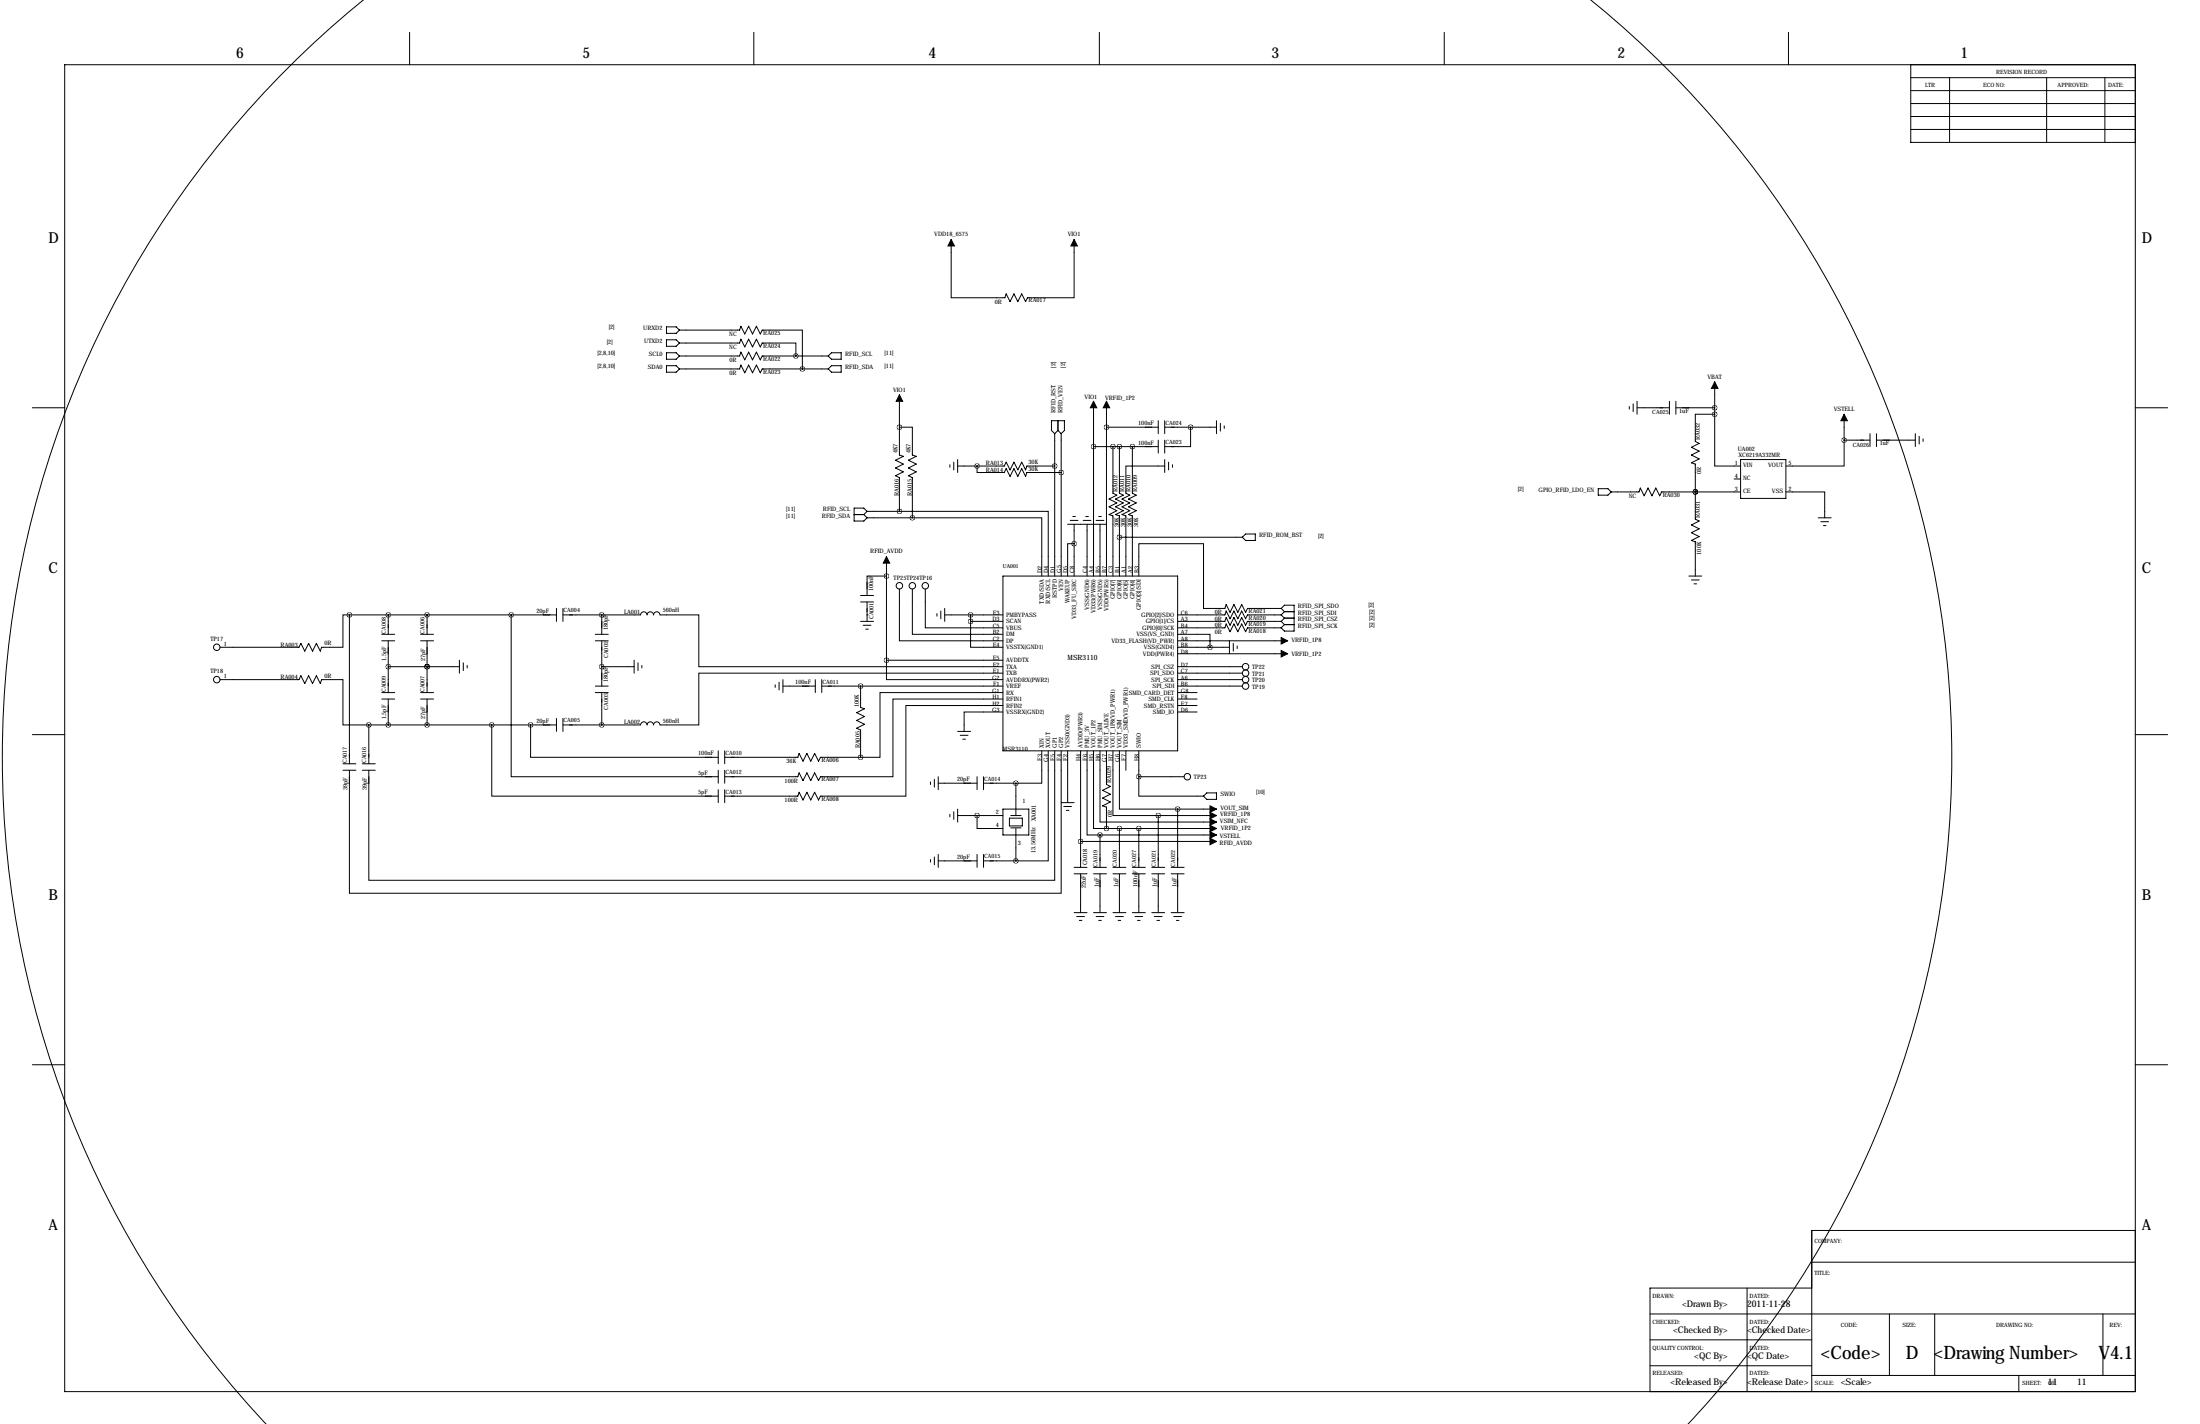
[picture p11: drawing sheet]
<svg xmlns="http://www.w3.org/2000/svg" width="864mm" height="559mm" viewBox="0 0 864 559" stroke-linecap="round" stroke-linejoin="round" font-family="sans-serif">
<g fill="none" stroke="#000" stroke-width=".39">
<path d="M142.9 0a381.9 381.9 0 0 0-38.2 558.8M624.1 -.1a381.9 381.9 0 0 1 38.3 558.9M160.8 12.7v12.7M295.9 12.7v12.7M431.5 12.7v12.7M566.9 12.7v12.7M702.1 12.7v12.7M25.4 25.4h812.8v520.7h-812.8zM750.1 25.4v30.5h88.1M750.1 35.6h88.1M750.1 30.5h88.1M765.3 30.5v25.4"/>
<path d="M803.4 30.5v25.4M826.3 30.5v25.4M750.1 50.8h88.1M750.1 45.7h88.1M750.1 40.6h88.1M373.4 94v22.8h21.1l.5-1.5 1.5 3.1 1.5-3.1 1.5 3.1 1.6-3.1 1.5 3.1 .8-1.6h18.2v-22.8M261.6 128.3h3.8l1.3 1.2-1.3 1.3h-3.8zM261.6 133.3h3.8l1.3 1.3-1.3 1.3h-3.8zM261.6 138.4h3.8l1.3 1.3-1.3 1.3h-3.8zM266.7 134.6h23.6l.5-1.5 1.6 3 1.5-3 1.5 3 1.5-3 1.5 3 .8-1.5h13.2v5.1M266.7 129.5h23.6l.5-1.5 1.6 3.1 1.5-3.1 1.5 3.1 1.5-3.1 1.5 3.1 .8-1.6h15.8v15.3M266.7 139.7h23.6l.5-1.5 1.6 3 1.5-3 1.5 3 1.5-3 1.5 3 .8-1.5h25.9"/>
<path d="M325.1 139.7l1.3-1.3h3.8v2.6h-3.8zM261.6 143.5h3.8l1.3 1.3-1.3 1.3h-3.8zM266.7 144.8h23.6l.5-1.5 1.6 3 1.5-3 1.5 3 1.5-3 1.5 3 .8-1.5h25.9M325.1 144.8l1.3-1.3h3.8v2.6h-3.8zM353.1 154.9v23.7l1.5 .5-3.1 1.5 3.1 1.5-3.1 1.5 3.1 1.6-3.1 1.5 1.6 .8v13.2M429.3 157.5v68.6M434.3 157.5v68.6M639.6 159.5v1M641.1 158.5v3M642.6 157.5v5.1M655.3 157.5v5.1M657.9 157.5v5.1"/>
<path d="M673.1 149.9v12.7M12.7 160h12.7M353.1 167.6h5v11l1.6 .5-3.1 1.5 3.1 1.5-3.1 1.5 3.1 1.6-3.1 1.5 1.5 .8v15.7M414 170.2v55.9M414 170.2l-1.3-1.3v-3.8h5.1v3.8l-1.2 1.3M415.3 165.1v3.8M415.3 168.9l1.3 1.3M415.3 168.9l-1.3 1.3M416.6 170.2v55.9M429.3 175.3h25.4M434.3 167.6h20.4M436.9 175.3v18.2l1.5 .8-3 1.5 3 1.6-3 1.5 3 1.5-3 1.5 1.5 .5v23.7"/>
<path d="M439.4 175.3v18.2l1.5 .8-3 1.5 3 1.6-3 1.5 3 1.5-3 1.5 1.5 .5v23.7M444.5 175.3v18.2l1.5 .8-3 1.5 3 1.6-3 1.5 3 1.5-3 1.5 1.5 .5v23.7M454.7 165.1v5.1M454.7 172.7v5.1M457.2 165.1v5.1M457.2 172.7v5.1M457.2 167.6h20.3M467.4 167.6v7.7h-10.2M477.5 165.1v5.1M479 166.1v3.1M480.6 167.1v1M642.6 160h12.7"/>
<path d="M657.9 160h15.2M673.1 162.6v20.3h10.2M673.1 162.6h-7.6v10.6l1.5 .8-3 1.5 3 1.5-3 1.6 3 1.5-3 1.5 1.5 .5v21.6l1.5 .8-3 1.5 3 1.5-3 1.5 3 1.6-3 1.5 1.5 .5v13.5M723.9 172.7v10.2h-22.9M723.9 172.7h10.2M723.9 162.6v10.1M734.1 170.2v5.1M736.6 172.7h15.2M736.6 170.2v5.1M751.8 170.2v5.1M753.4 171.2v3M754.9 172.2v1"/>
<path d="M838.2 160h12.7M372.9 182.4v1M374.4 181.4v3M375.9 182.9h18.3l.8-1.5 1.5 3 1.5-3 1.5 3 1.6-3 1.5 3 .5-1.5h10.9M375.9 180.3v5.1M383.5 182.9v2.5h10.7l.8-1.5 1.5 3 1.5-3 1.5 3 1.6-3 1.5 3 .5-1.5h13.5M457.2 182.9h-15.2v10.6l1.5 .8-3.1 1.5 3.1 1.6-3.1 1.5 3.1 1.5-3.1 1.5 1.6 .5v23.7M457.2 180.3v5.1M458.7 181.4v3M460.2 182.4v1M627.4 191.8h3.8l1.3 1.2-1.3 1.3h-3.8zM632.5 193h10.9l.5-1.5 1.5 3.1 1.5-3.1 1.6 3.1 1.5-3.1 1.5 3.1 .8-1.6h31"/>
<path d="M665.5 193h.1M680.7 188h2.6M683.3 180.3h17.7v15.3h-17.7zM701 193h15.3v10.2M335.3 201.9h3.8M339.1 201.9l1.3 1.3M340.4 203.2h17.7M340.4 200.7l-1.3-1.3h-3.8v5.1h3.8l1.3-1.3M340.4 200.7h12.7M340.4 200.7l-1.3 1.2M348 218.4v40.7M353.1 200.7h58.4v25.4"/>
<path d="M358.1 203.2h50.8v22.9M419.1 205.7h15.2M420.1 204.2h3.1M421.1 202.7h1M421.6 213.4h-2.5v12.7M421.6 205.7v20.4M425.2 204.2h3M426.2 202.7h1M426.7 205.7v20.4M430.3 204.2h3M431.3 202.7h1M431.8 205.7v20.4"/>
<path d="M439.4 210.8h48.3M488.9 209.6h3.9v2.5h-3.9l-1.2-1.3zM713.7 203.2h5.1M714.8 204.7h3M715.8 206.2h1M218.4 238.8v5M221 238.8v5M337.8 236.2h5.1M337.8 233.7h5.1M340.4 236.2v7.6M348 226.1h-7.6v7.6M353.1 231.1v20.4h40.6"/>
<path d="M358.1 231.1v17.8h35.6M363.2 231.1v15.3h30.5M369.3 239.8v3M370.8 238.8v5M393.7 226.1h68.6v68.5h-68.6zM447 226.1v-12.7h25.4v25.4h8.4l.5-1.6 1.6 3.1 1.5-3.1 1.5 3.1 1.5-3.1 1.5 3.1 .8-1.5h13.2M502.9 238.8l1.3-1.3h3.8v10.1h-3.8l-1.3-1.2M502.9 238.8l1.3 1.2M662.9 226.1h5.1M664 227.6h3M665 229.1h1M137.2 241.3h-2.6v12.7h-8.4l-.5 1.5-1.5-3-1.5 3-1.5-3-1.6 3-1.5-3-.8 1.5h-30.9"/>
<path d="M137.2 241.3h81.2M137.2 241.3v58.4M149.9 248.9h5M149.9 251.5h5M152.4 241.3v7.6M152.4 251.5v20.3M165.1 248.9h5.1M165.1 251.5h5.1M167.6 241.3v7.6M167.6 251.5v20.3M180.3 259.1v5.1M200.7 241.3v63.5h81.2"/>
<path d="M221 241.3h30.5a1.27 1.27 0 0 1 1.2-1.2 1.27 1.27 0 0 1 1.3 1.2 1.27 1.27 0 0 1 1.3-1.2 1.27 1.27 0 0 1 1.2 1.2 1.27 1.27 0 0 1 1.3-1.2 1.27 1.27 0 0 1 1.3 1.2h15.2v20.3h119.4M233.7 248.9h5.1M233.7 251.5h5.1M236.2 241.3v7.6M236.2 251.5v17.7M248.9 259.1v5.1M337.8 243.8h5.1M338.8 245.4h3.1M339.9 246.9h1M340.4 241.3h.1M348 259.1v7.6h45.7M348 259.1h45.7"/>
<path d="M367.8 240.8v1M370.8 241.3h22.9M381 243.8v10.2h12.7M381 243.8h12.7M381 241.3v2.5M462.3 248.9h12.7v5.1M462.3 246.4h18.5l.5-1.5 1.6 3 1.5-3 1.5 3 1.5-3 1.5 3 .8-1.5h13.2M462.3 251.5h43.2M462.3 243.8h18.5l.5-1.5 1.6 3.1 1.5-3.1 1.5 3.1 1.5-3.1 1.5 3.1 .8-1.6h13.2M462.3 254h20.3M462.3 241.3h18.5l.5-1.5 1.6 3 1.5-3 1.5 3 1.5-3 1.5 3 .8-1.5h13.2M462.3 256.5h43.2"/>
<path d="M482.6 251.5v5M484.1 252.5v3M485.6 253.5v1M502.9 243.8l1.3 1.3M502.9 241.3l1.3 1.3M504.2 245.1h3.8M504.2 245.1l-1.3 1.3M504.2 242.6h3.8M504.2 242.6l-1.3 1.2M504.2 240h3.8M504.2 240l-1.3 1.3M86.4 266.7h30.9l.8-1.5 1.5 3 1.6-3 1.5 3 1.5-3 1.5 3 .5-1.5h8.4v17.8h10.2"/>
<path d="M149.9 271.8h5M149.9 274.3h5M152.4 261.6h27.9M152.4 274.3v10.2M165.1 271.8h5.1M165.1 274.3h5.1M167.6 261.6h.1M167.6 274.3v10.2M181.9 260.1v3M183.4 261.1v1M233.7 269.2h5.1M233.7 271.8h5.1"/>
<path d="M236.2 261.6h12.7M236.2 271.8v12.7M250.4 260.1v3M252 261.1v1M304.3 268.7v1M305.8 267.7v3.1M307.3 269.2h12.7M307.3 266.7v5.1M320 266.7v5.1M322.6 269.2h71.1M322.6 266.7v5.1M337.8 269.2v8.4l1.5 .5-3 1.6 3 1.5-3 1.5 3 1.5-3 1.6 1.5 .7v10.7"/>
<path d="M393.7 264.2h-119.4v20.3h-15.2a1.27 1.27 0 0 0-1.3-1.2 1.27 1.27 0 0 0-1.3 1.2 1.27 1.27 0 0 0-1.2-1.2 1.27 1.27 0 0 0-1.3 1.2 1.27 1.27 0 0 0-1.3-1.2 1.27 1.27 0 0 0-1.2 1.2h-30.5M393.7 274.3h-43.2v30.5h-28.4l-.8 1.5-1.5-3-1.5 3-1.6-3-1.5 3-1.5-3-.5 1.5h-28.7M393.7 276.9h-38.1v35.5h-33.5l-.8 1.5-1.5-3-1.5 3-1.6-3-1.5 3-1.5-3-.5 1.5h-28.7M393.7 271.8h-48.3v25.4h-7.6M393.7 279.4h-15.2v7.6M462.3 261.6h25.4M462.3 264.2h25.4M462.3 266.7h25.4M462.3 269.2h25.4M462.3 271.8h7.6M462.3 279.4h7.6M462.3 276.9h7.6"/>
<path d="M462.3 274.3h7.6M12.7 288.3h12.7M134.6 299.7h5.1M142.2 299.7h5.1M144.8 284.5h73.6M144.8 284.5v15.2M193 284.5v27.9h88.9M208.3 284.5v12.7h73.6M218.4 281.9v5.1M221 281.9v5.1M281.9 294.6v5.1M284.5 297.2h28.7l.5-1.5 1.5 3 1.5-3 1.6 3 1.5-3 1.5 3 .8-1.5h15.7"/>
<path d="M284.5 294.6v5.1M375.9 287h5.1M376.9 288.5h3.1M378 290.1h1M408.9 294.6v12.7h-10.1M411.5 294.6v43.2h-12.7M414 294.6v50.8h-269.2v-43.1M416.6 294.6v55.9h-279.4v-48.2M419.1 294.6v20.4M424.2 294.6v45.8M426.7 294.6v33.1h5.1M429.3 294.6v30.5h5"/>
<path d="M431.8 294.6v28h45.7M434.3 294.6v13.2l1.6 .8-3.1 1.5 3.1 1.6-3.1 1.5 3.1 1.5-3.1 1.5 1.5 .5v8.4M436.9 294.6v25.4h17.8M439.4 294.6v22.9h22.9M442 294.6v7.7M447 294.6v10.2M838.2 288.3h12.7M134.6 302.3h5.1M142.2 302.3h5.1M281.9 302.3v5M281.9 309.9v5.1M284.5 302.3v5"/>
<path d="M284.5 309.9v5.1M365.3 306.8v1M366.8 305.8v3.1M368.3 307.3h15.2M368.3 304.8v5.1M372.9 319.5v1M374.4 318.5v3.1M375.9 317.5v5.1M383.5 304.8v5.1M386.1 307.3h12.7M386.1 304.8v5.1M393.7 317.5h10.2v10.2h-10.2z"/>
<path d="M398.8 307.3v12.7M416.6 315h5M417.6 316.5h3M418.6 318h1M447 304.8v7.6h25.4M447 304.8h17.8M462.3 317.5v22.9M462.3 317.5h15.2M472.4 312.4l1.3-1.3h3.8v2.6h-3.8zM365.3 337.3v1M366.8 336.3v3M368.3 337.8h15.2"/>
<path d="M368.3 335.3v5.1M375.9 320h17.8M383.5 320v5.1h10.2M383.5 335.3v5.1M386.1 335.3v5.1M386.1 337.8h12.7M396.2 321.1h5.1v3h-5.1zM396.7 320h4.1M396.7 324.9h4.1M398.8 325.1v12.7M424.2 330.2h53.3M431.8 327.7v12.7"/>
<path d="M431.8 327.7h45.7M434.3 325.1h43.2M439.4 325.1v15.3M447 325.1v15.3M454.7 320h22.8M454.7 320v20.4M421.6 340.4h5.1M421.6 342.9h5.1M421.6 358.1h5.1M422.7 359.7h3M424.2 342.9v15.2M429.3 340.4h5"/>
<path d="M429.3 342.9h5M429.3 358.1h5M430.3 359.7h3M431.8 342.9v15.2M436.9 340.4h5.1M436.9 342.9h5.1M436.9 358.1h5.1M437.9 359.7h3M439.4 342.9v15.2M444.5 340.4h5.1M444.5 342.9h5.1M444.5 358.1h5.1"/>
<path d="M445.5 359.7h3.1M447 342.9v15.2M452.1 340.4h5.1M452.1 342.9h5.1M452.1 358.1h5.1M453.1 359.7h3.1M454.7 342.9v15.2M459.7 340.4h5.1M459.7 342.9h5.1M459.7 358.1h5.1M460.8 359.7h3M462.3 342.9v15.2"/>
<path d="M423.7 361.2h1M431.3 361.2h1M438.9 361.2h1M446.5 361.2h1M454.2 361.2h1M461.8 361.2h1M12.7 417.8h12.7M838.2 417.8h12.7M711.2 495.3h127M838.2 482.9h-127v63.2M647.7 515.6h190.5M685.8 505.5v40.6"/>
<path d="M711.2 505.5h-63.5v40.6M741.7 515.6v24.2M759.5 515.6v24.2M825.5 515.6v24.2M647.7 535.9h63.5M647.7 525.8h63.5M711.2 539.8h127M792.5 539.8v6.3"/>
<circle cx="353.1" cy="229.9" r="1.27"/>
<circle cx="358.1" cy="229.9" r="1.27"/>
<circle cx="363.2" cy="229.9" r="1.27"/>
<circle cx="85.1" cy="254" r="1.27"/>
<circle cx="85.1" cy="266.7" r="1.27"/>
<circle cx="488.9" cy="269.2" r="1.27"/>
<circle cx="488.9" cy="264.2" r="1.27"/>
<circle cx="488.9" cy="261.6" r="1.27"/>
<circle cx="488.9" cy="266.7" r="1.27"/>
<circle cx="466.1" cy="304.8" r="1.27"/>
</g>
<g fill="#000" stroke="#000" stroke-width=".39">
<path d="M373.4 94l1.2 2.5h-2.5zM421.6 94l1.3 2.5h-2.5zM353.1 154.9l1.2 2.6h-2.5zM429.3 157.5l1.2 2.5h-2.5zM434.3 157.5l1.3 2.5h-2.5zM673.1 149.9l1.3 2.5h-2.6zM723.9 162.6l1.3 2.5h-2.6zM348 218.4l1.2 2.6h-2.5zM502.9 255.3l2.6 1.2-2.6 1.3zM502.9 250.2l2.6 1.3-2.6 1.2zM475 316.2l2.5 1.3-2.5 1.3zM475 328.9l2.5 1.3-2.5 1.3z"/>
<path d="M475 326.4l2.5 1.3-2.5 1.2zM475 323.8l2.5 1.3-2.5 1.3zM475 321.3l2.5 1.3-2.5 1.2zM475 318.8l2.5 1.2-2.5 1.3z"/>
</g>
<path d="M380.9 241.3a.1 .1 0 0 0 .2 0 .1 .1 0 0 0-.2 0zM380.9 243.8a.1 .1 0 0 0 .2 0 .1 .1 0 0 0-.2 0zM347.9 226.1a.07 .07 0 0 0 .1 0 .07 .07 0 0 0-.1 0zM236.2 261.6a.07 .07 0 0 0 .1 0 .07 .07 0 0 0-.1 0zM236.2 241.3a.07 .07 0 0 0 .1 0 .07 .07 0 0 0-.1 0zM236.2 284.5a.07 .07 0 0 0 .1 0 .07 .07 0 0 0-.1 0zM167.6 241.3a.07 .07 0 0 0 .1 0 .07 .07 0 0 0-.1 0zM167.6 284.5a.07 .07 0 0 0 .1 0 .07 .07 0 0 0-.1 0zM152.3 261.6a.1 .1 0 0 0 .2 0 .1 .1 0 0 0-.2 0zM167.6 261.6a.07 .07 0 0 0 .1 0 .07 .07 0 0 0-.1 0zM167.6 261.6a.07 .07 0 0 0 .1 0 .07 .07 0 0 0-.1 0zM152.3 241.3a.1 .1 0 0 0 .2 0 .1 .1 0 0 0-.2 0zM152.3 284.5a.1 .1 0 0 0 .2 0 .1 .1 0 0 0-.2 0zM347.9 259.1a.07 .07 0 0 0 .1 0 .07 .07 0 0 0-.1 0zM208.2 284.5a.07 .07 0 0 0 .1 0 .07 .07 0 0 0-.1 0zM337.8 269.2a.07 .07 0 0 0 .1 0 .07 .07 0 0 0-.1 0zM200.6 241.3a.07 .07 0 0 0 .1 0 .07 .07 0 0 0-.1 0zM193 284.5a.07 .07 0 0 0 .1 0 .07 .07 0 0 0-.1 0zM337.8 297.2a.07 .07 0 0 0 .1 0 .07 .07 0 0 0-.1 0zM383.5 320a.07 .07 0 0 0 .1 0 .07 .07 0 0 0-.1 0zM398.7 307.3a.07 .07 0 0 0 .1 0 .07 .07 0 0 0-.1 0zM398.7 337.8a.07 .07 0 0 0 .1 0 .07 .07 0 0 0-.1 0zM144.7 284.5a.07 .07 0 0 0 .1 0 .07 .07 0 0 0-.1 0zM137.1 241.3a.07 .07 0 0 0 .1 0 .07 .07 0 0 0-.1 0zM424.1 330.2a.07 .07 0 0 0 .1 0 .07 .07 0 0 0-.1 0zM431.7 327.7a.1 .1 0 0 0 .2 0 .1 .1 0 0 0-.2 0zM439.4 325.1a.07 .07 0 0 0 .1 0 .07 .07 0 0 0-.1 0zM454.6 320a.07 .07 0 0 0 .1 0 .07 .07 0 0 0-.1 0zM462.2 317.5a.07 .07 0 0 0 .1 0 .07 .07 0 0 0-.1 0zM474.9 254a.07 .07 0 0 0 .1 0 .07 .07 0 0 0-.1 0zM429.2 175.3a.07 .07 0 0 0 .1 0 .07 .07 0 0 0-.1 0zM436.8 175.3a.07 .07 0 0 0 .1 0 .07 .07 0 0 0-.1 0zM439.4 175.3a.07 .07 0 0 0 .1 0 .07 .07 0 0 0-.1 0zM444.4 175.3a.1 .1 0 0 0 .2 0 .1 .1 0 0 0-.2 0zM434.3 167.6a.07 .07 0 0 0 .1 0 .07 .07 0 0 0-.1 0zM467.3 167.6a.07 .07 0 0 0 .1 0 .07 .07 0 0 0-.1 0zM421.6 213.4a.07 .07 0 0 0 .1 0 .07 .07 0 0 0-.1 0zM414 182.9a.07 .07 0 0 0 .1 0 .07 .07 0 0 0-.1 0zM416.5 185.4a.07 .07 0 0 0 .1 0 .07 .07 0 0 0-.1 0zM383.5 182.9a.07 .07 0 0 0 .1 0 .07 .07 0 0 0-.1 0zM353 200.7a.07 .07 0 0 0 .1 0 .07 .07 0 0 0-.1 0zM358.1 203.2a.07 .07 0 0 0 .1 0 .07 .07 0 0 0-.1 0zM353 167.6a.07 .07 0 0 0 .1 0 .07 .07 0 0 0-.1 0zM723.8 172.7a.1 .1 0 0 0 .2 0 .1 .1 0 0 0-.2 0zM673 160a.1 .1 0 0 0 .2 0 .1 .1 0 0 0-.2 0zM312.4 139.7a.07 .07 0 0 0 .1 0 .07 .07 0 0 0-.1 0zM314.9 144.8a.07 .07 0 0 0 .1 0 .07 .07 0 0 0-.1 0zM439.4 210.8a.07 .07 0 0 0 .1 0 .07 .07 0 0 0-.1 0zM434.3 325.1a.07 .07 0 0 0 .1 0 .07 .07 0 0 0-.1 0zM447 304.8a.07 .07 0 0 0 .1 0 .07 .07 0 0 0-.1 0zM665.4 193a.07 .07 0 0 0 .1 0 .07 .07 0 0 0-.1 0zM665.4 193a.07 .07 0 0 0 .1 0 .07 .07 0 0 0-.1 0zM673 162.6a.1 .1 0 0 0 .2 0 .1 .1 0 0 0-.2 0zM447 325.1a.07 .07 0 0 0 .1 0 .07 .07 0 0 0-.1 0z" fill="#000" stroke="#000" stroke-width="1.9"/>
<g font-size="7.3">
<text x="714.8" y="533.3">&lt;Code&gt;</text>
<text x="748.1" y="533.3">D</text>
<text x="759.1" y="533.3">&lt;Drawing Number&gt;</text>
<text x="823.7" y="533.3">V4.1</text>
</g>
<g font-size="5.9">
<text x="92.7" y="22.9">6</text>
<text x="228.6" y="22.9">5</text>
<text x="364.5" y="22.9">4</text>
<text x="499.1" y="22.9">3</text>
<text x="635" y="22.9">2</text>
<text x="769.6" y="22.9">1</text>
<text x="19" y="95.2">D</text>
<text x="840.7" y="95.2">D</text>
<text x="19" y="224.8">C</text>
<text x="840.7" y="224.8">C</text>
<text x="19" y="353.1">B</text>
<text x="840.7" y="353.1">B</text>
<text x="19" y="482.6">A</text>
<text x="840.7" y="482.6">A</text>
</g>
<g font-size="3.6">
<text x="660.3" y="513">&lt;Drawn By&gt;</text>
<text x="685.8" y="513">2011-11-28</text>
<text x="656.8" y="523.2">&lt;Checked By&gt;</text>
<text x="685.8" y="523.2">&lt;Checked Date&gt;</text>
<text x="665.1" y="533.3">&lt;QC By&gt;</text>
<text x="685.8" y="533.3">&lt;QC Date&gt;</text>
<text x="655.7" y="543.5">&lt;Released By&gt;</text>
<text x="685.8" y="543.5">&lt;Release Date&gt;</text>
<text x="722.6" y="543.5">&lt;Scale&gt;</text>
<text x="803.9" y="543.5">11</text>
<text x="815.3" y="543.5">11</text>
</g>
<text font-size="2.8" x="419.1" y="258.8">MSR3110</text>
<g font-size="2.4">
<text x="366.7" y="92.7">VDD18_6575</text>
<text x="419.1" y="92.7">VIO1</text>
<text x="390.5" y="119.1">0R</text>
<text x="403.8" y="118.7">RA017</text>
<text x="239" y="129.1">[2]</text>
<text x="252.5" y="129.5">URXD2</text>
<text x="286.3" y="131.8">NC</text>
<text x="299.6" y="131.4">RA025</text>
<text x="238.2" y="134.9">[2]</text>
<text x="252.9" y="134.6">UTXD2</text>
<text x="286.3" y="136.9">NC</text>
<text x="299.6" y="136.5">RA024</text>
<text x="234.5" y="139.5">[2,8,10]</text>
<text x="254.7" y="139.7">SCL0</text>
<text x="286.4" y="142">0R</text>
<text x="299.6" y="141.5">RA022</text>
<text x="331.7" y="139.7">RFID_SCL</text>
<text x="347.2" y="139.5">[11]</text>
<text x="234.5" y="144.6">[2,8,10]</text>
<text x="254.3" y="144.8">SDA0</text>
<text x="286.4" y="147.1">0R</text>
<text x="299.6" y="146.6">RA023</text>
<text x="331.7" y="144.8">RFID_SDA</text>
<text x="347.2" y="144.6">[11]</text>
<text x="414.3" y="144.3" transform="rotate(-90 414.3 144.3)">[2]</text>
<text x="418.1" y="144.3" transform="rotate(-90 418.1 144.3)">[2]</text>
<text x="670.2" y="148.6">VBAT</text>
<text x="350.5" y="153.7">VIO1</text>
<text x="414.3" y="162" transform="rotate(-90 414.3 162)">RFID_RST</text>
<text x="425.7" y="156.5">VIO1</text>
<text x="433.8" y="157">VRFID_1P2</text>
<text x="719.8" y="161.3">VSTELL</text>
<text x="417.1" y="162.1" transform="rotate(-90 417.1 162.1)">RFID_VEN</text>
<text x="446.8" y="166.9">100nF</text>
<text x="659.1" y="162.1">1uF</text>
<text x="667.3" y="172.8" transform="rotate(-90 667.3 172.8)">RA032</text>
<text x="352.4" y="177.9" transform="rotate(-90 352.4 177.9)">4K7</text>
<text x="357.4" y="177.9" transform="rotate(-90 357.4 177.9)">4K7</text>
<text x="446.8" y="174.5">100nF</text>
<text x="682.1" y="177">UA002</text>
<text x="682.4" y="179.4">XC6219A332MR</text>
<text x="737.9" y="174.8">1uF</text>
<text x="387" y="182.6">RA013</text>
<text x="387" y="185.2">RA014</text>
<text x="403.7" y="182.2">30K</text>
<text x="403.7" y="184.7">30K</text>
<text x="681" y="182.6">1</text>
<text x="684.3" y="183.4">VIN</text>
<text x="694" y="183.4">VOUT</text>
<text x="702.1" y="182.6">5</text>
<text x="667.8" y="186.1" transform="rotate(-90 667.8 186.1)">0R</text>
<text x="681" y="187.7">4</text>
<text x="684.3" y="188.5">NC</text>
<text x="352.8" y="194.7" transform="rotate(-90 352.8 194.7)">RA016</text>
<text x="357.9" y="194.7" transform="rotate(-90 357.9 194.7)">RA015</text>
<text x="438.7" y="193.1" transform="rotate(-90 438.7 193.1)">RA012</text>
<text x="441.3" y="193.1" transform="rotate(-90 441.3 193.1)">RA011</text>
<text x="443.8" y="193.1" transform="rotate(-90 443.8 193.1)">RA010</text>
<text x="446.3" y="193.1" transform="rotate(-90 446.3 193.1)">RA009</text>
<text x="595.9" y="192.8">[2]</text>
<text x="604" y="193">GPIO_RFID_LDO_EN</text>
<text x="639.3" y="195.3">NC</text>
<text x="652.7" y="194.9">RA030</text>
<text x="681" y="192.8">3</text>
<text x="684.3" y="193.6">CE</text>
<text x="695.5" y="193.6">VSS</text>
<text x="702.1" y="192.8">2</text>
<text x="308.6" y="203.3">[11]</text>
<text x="308.6" y="200.7">[11]</text>
<text x="322.6" y="203.2">RFID_SDA</text>
<text x="323" y="200.7">RFID_SCL</text>
<text x="667.3" y="203.3" transform="rotate(-90 667.3 203.3)">RA031</text>
<text x="439.2" y="206.9" transform="rotate(-90 439.2 206.9)">30K</text>
<text x="441.7" y="206.9" transform="rotate(-90 441.7 206.9)">30K</text>
<text x="444.2" y="206.9" transform="rotate(-90 444.2 206.9)">30K</text>
<text x="446.8" y="206.9" transform="rotate(-90 446.8 206.9)">30K</text>
<text x="494.3" y="210.8">RFID_ROM_BST</text>
<text x="517.4" y="211.1">[2]</text>
<text x="341.6" y="217.2">RFID_AVDD</text>
<text x="667.8" y="217.7" transform="rotate(-90 667.8 217.7)">100K</text>
<text x="350.8" y="227.6">TP25TP24TP16</text>
<text x="408.9" y="224.8" transform="rotate(-90 408.9 224.8)">D2</text>
<text x="411.5" y="224.8" transform="rotate(-90 411.5 224.8)">D4</text>
<text x="414" y="224.8" transform="rotate(-90 414 224.8)">D1</text>
<text x="416.6" y="224.8" transform="rotate(-90 416.6 224.8)">G5</text>
<text x="419.1" y="224.8" transform="rotate(-90 419.1 224.8)">D5</text>
<text x="421.6" y="224.8" transform="rotate(-90 421.6 224.8)">C8</text>
<text x="426.7" y="224.8" transform="rotate(-90 426.7 224.8)">C4</text>
<text x="429.3" y="224.8" transform="rotate(-90 429.3 224.8)">A4</text>
<text x="431.8" y="224.8" transform="rotate(-90 431.8 224.8)">B5</text>
<text x="434.3" y="224.8" transform="rotate(-90 434.3 224.8)">B7</text>
<text x="436.9" y="224.8" transform="rotate(-90 436.9 224.8)">C3</text>
<text x="439.4" y="224.8" transform="rotate(-90 439.4 224.8)">B1</text>
<text x="442" y="224.8" transform="rotate(-90 442 224.8)">A1</text>
<text x="444.5" y="224.8" transform="rotate(-90 444.5 224.8)">A2</text>
<text x="447" y="224.8" transform="rotate(-90 447 224.8)">B3</text>
<text x="342.7" y="232.1" transform="rotate(-90 342.7 232.1)">100nF</text>
<text x="417.4" y="231.8" transform="rotate(-90 417.4 231.8)">VEN</text>
<text x="409.7" y="236.8" transform="rotate(-90 409.7 236.8)">TXD/SDA</text>
<text x="412.3" y="236.8" transform="rotate(-90 412.3 236.8)">RXD/SCL</text>
<text x="414.8" y="234.7" transform="rotate(-90 414.8 234.7)">RSTPD</text>
<text x="419.9" y="236.7" transform="rotate(-90 419.9 236.7)">WAKEUP</text>
<text x="427.5" y="239.3" transform="rotate(-90 427.5 239.3)">VSS(GND6)</text>
<text x="432.6" y="239.3" transform="rotate(-90 432.6 239.3)">VSS(GND5)</text>
<text x="435.1" y="239.7" transform="rotate(-90 435.1 239.7)">VDD(PWR5)</text>
<text x="437.7" y="235.1" transform="rotate(-90 437.7 235.1)">GPIO[7]</text>
<text x="440.2" y="235.1" transform="rotate(-90 440.2 235.1)">GPIO[6]</text>
<text x="442.8" y="235.1" transform="rotate(-90 442.8 235.1)">GPIO[5]</text>
<text x="445.3" y="235.1" transform="rotate(-90 445.3 235.1)">GPIO[4]</text>
<text x="447.8" y="239.4" transform="rotate(-90 447.8 239.4)">GPIO[3]/SDI</text>
<text x="509.5" y="238.8">RFID_SPI_SDO</text>
<text x="537.2" y="238.3">[2]</text>
<text x="210.6" y="240.5">20pF</text>
<text x="245" y="240.8">LA001</text>
<text x="260.1" y="240.3">560nH</text>
<text x="389.6" y="243.8">D3</text>
<text x="389.7" y="241.3">E3</text>
<text x="395" y="244.6">SCAN</text>
<text x="395" y="242.1">PMBYPASS</text>
<text x="422.4" y="243" transform="rotate(-90 422.4 243)">VD33_FU_SRC</text>
<text x="430.1" y="240.5" transform="rotate(-90 430.1 240.5)">VD33(PWR6)</text>
<text x="448" y="242.1">GPIO[2]/SDO</text>
<text x="449.7" y="244.6">GPIO[1]/CS</text>
<text x="463.5" y="241.3">C6</text>
<text x="463.5" y="243.8">A3</text>
<text x="476.9" y="243.6">0R</text>
<text x="476.9" y="241">0R</text>
<text x="490.1" y="245.7">RA019</text>
<text x="490.1" y="243.1">RA020</text>
<text x="490.1" y="240.6">RA021</text>
<text x="509.5" y="243.8">RFID_SPI_CSZ</text>
<text x="509.5" y="241.3">RFID_SPI_SDI</text>
<text x="537.4" y="243.4">[2]</text>
<text x="537.4" y="241.1">[2]</text>
<text x="82.6" y="251.5">TP17</text>
<text x="238.6" y="247.3" transform="rotate(-90 238.6 247.3)">180pF</text>
<text x="389.7" y="246.4">C5</text>
<text x="389.7" y="248.9">B2</text>
<text x="389.7" y="251.5">C2</text>
<text x="395" y="247.2">VBUS</text>
<text x="395" y="249.7">DM</text>
<text x="446.1" y="249.7">VSS(VS_GND)</text>
<text x="448.4" y="247.2">GPIO[0]/SCK</text>
<text x="463.5" y="251.5">A8</text>
<text x="463.5" y="246.4">B4</text>
<text x="463.5" y="248.9">A7</text>
<text x="476.9" y="248.7">0R</text>
<text x="476.9" y="246.1">0R</text>
<text x="490.1" y="248.2">RA018</text>
<text x="509.5" y="246.4">RFID_SPI_SCK</text>
<text x="537.4" y="246.2">[2]</text>
<text x="87.9" y="253.5">1</text>
<text x="110.1" y="253.7">RA003</text>
<text x="127.4" y="253.3">0R</text>
<text x="389.7" y="254">E4</text>
<text x="395" y="252.3">DP</text>
<text x="395" y="254.8">VSSTX(GND1)</text>
<text x="436.3" y="252.3">VD33_FLASH(VD_PWR)</text>
<text x="448.6" y="257.3">VDD(PWR4)</text>
<text x="449.1" y="254.8">VSS(GND4)</text>
<text x="463.5" y="256.5">D8</text>
<text x="463.5" y="254">B8</text>
<text x="506.9" y="257.6">VRFID_1P2</text>
<text x="506.9" y="252">VRFID_1P8</text>
<text x="151.6" y="259.3" transform="rotate(-90 151.6 259.3)">1.5pF</text>
<text x="166.9" y="259.3" transform="rotate(-90 166.9 259.3)">27pF</text>
<text x="389.7" y="259.1">E5</text>
<text x="389.7" y="261.6">E2</text>
<text x="395" y="259.9">AVDDTX</text>
<text x="395" y="262.4">TXA</text>
<text x="451.9" y="262.4">SPI_CSZ</text>
<text x="463.5" y="261.6">D7</text>
<text x="491.5" y="262.6">TP22</text>
<text x="82.6" y="264.2">TP18</text>
<text x="87.9" y="266.2">1</text>
<text x="110.1" y="266.4">RA004</text>
<text x="127.4" y="266">0R</text>
<text x="238.6" y="267.6" transform="rotate(-90 238.6 267.6)">180pF</text>
<text x="312.2" y="268.5">100nF</text>
<text x="389.4" y="266.7">G2</text>
<text x="389.7" y="264.2">E1</text>
<text x="389.8" y="269.2">F1</text>
<text x="395" y="265">TXB</text>
<text x="395" y="267.5">AVDDRX(PWR2)</text>
<text x="451.5" y="265">SPI_SDO</text>
<text x="451.9" y="267.5">SPI_SCK</text>
<text x="463.5" y="266.7">A6</text>
<text x="463.5" y="269.2">B6</text>
<text x="463.5" y="264.2">C7</text>
<text x="491.5" y="267.7">TP20</text>
<text x="491.5" y="265.2">TP21</text>
<text x="389.4" y="271.8">G1</text>
<text x="389.6" y="274.3">H1</text>
<text x="395" y="270">VREF</text>
<text x="395" y="272.6">RX</text>
<text x="395" y="275.1">RFIN1</text>
<text x="443.1" y="272.6">SMD_CARD_DET</text>
<text x="450.8" y="275.1">SMD_CLK</text>
<text x="452.5" y="270">SPI_SDI</text>
<text x="463.5" y="274.3">F8</text>
<text x="463.5" y="271.8">G8</text>
<text x="491.5" y="270.3">TP19</text>
<text x="337.1" y="277.6" transform="rotate(-90 337.1 277.6)">100K</text>
<text x="389.4" y="279.4">G3</text>
<text x="389.6" y="276.9">H2</text>
<text x="395" y="280.2">VSSRX(GND2)</text>
<text x="395" y="277.7">RFIN2</text>
<text x="449.1" y="277.7">SMD_RSTN</text>
<text x="452.6" y="280.2">SMD_IO</text>
<text x="463.5" y="279.4">D6</text>
<text x="463.5" y="276.9">E7</text>
<text x="151.6" y="282.2" transform="rotate(-90 151.6 282.2)">1.5pF</text>
<text x="166.9" y="282.2" transform="rotate(-90 166.9 282.2)">27pF</text>
<text x="210.6" y="283.7">20pF</text>
<text x="245" y="284">LA002</text>
<text x="260.1" y="283.5">560nH</text>
<text x="337.6" y="293.7" transform="rotate(-90 337.6 293.7)">RA005</text>
<text x="409.7" y="293.4" transform="rotate(-90 409.7 293.4)">XIN</text>
<text x="412.3" y="293.4" transform="rotate(-90 412.3 293.4)">XOUT</text>
<text x="414.8" y="293.4" transform="rotate(-90 414.8 293.4)">GP1</text>
<text x="417.4" y="293.4" transform="rotate(-90 417.4 293.4)">GP2</text>
<text x="419.9" y="293.4" transform="rotate(-90 419.9 293.4)">VSS0(GND3)</text>
<text x="425" y="293.4" transform="rotate(-90 425 293.4)">AVDD(PWR3)</text>
<text x="427.5" y="293.4" transform="rotate(-90 427.5 293.4)">PMU_3V</text>
<text x="430.1" y="293.4" transform="rotate(-90 430.1 293.4)">VOUT_1P2</text>
<text x="432.6" y="293.4" transform="rotate(-90 432.6 293.4)">PMU_SIM</text>
<text x="435.1" y="293.4" transform="rotate(-90 435.1 293.4)">VOUT_ALIVE</text>
<text x="437.7" y="293.4" transform="rotate(-90 437.7 293.4)">VOUT_1P8(VD_PWR1)</text>
<text x="440.2" y="293.4" transform="rotate(-90 440.2 293.4)">VOUT_SIM</text>
<text x="442.8" y="293.4" transform="rotate(-90 442.8 293.4)">VD33_SMD(VD_PWR1)</text>
<text x="447.8" y="293.4" transform="rotate(-90 447.8 293.4)">SWIO</text>
<text x="274.1" y="296.4">100nF</text>
<text x="308.7" y="299.5">36K</text>
<text x="322.5" y="299">RA006</text>
<text x="393.7" y="294.6">MSR3110</text>
<text x="408.9" y="298.5" transform="rotate(-90 408.9 298.5)">F3</text>
<text x="411.5" y="298.9" transform="rotate(-90 411.5 298.9)">G4</text>
<text x="414" y="298.5" transform="rotate(-90 414 298.5)">F5</text>
<text x="416.6" y="298.5" transform="rotate(-90 416.6 298.5)">F4</text>
<text x="419.1" y="298.5" transform="rotate(-90 419.1 298.5)">F2</text>
<text x="424.2" y="298.8" transform="rotate(-90 424.2 298.8)">H4</text>
<text x="426.7" y="298.5" transform="rotate(-90 426.7 298.5)">F6</text>
<text x="429.3" y="298.8" transform="rotate(-90 429.3 298.8)">H5</text>
<text x="431.8" y="298.8" transform="rotate(-90 431.8 298.8)">H6</text>
<text x="434.3" y="298.9" transform="rotate(-90 434.3 298.9)">G7</text>
<text x="436.9" y="298.8" transform="rotate(-90 436.9 298.8)">H7</text>
<text x="439.4" y="298.9" transform="rotate(-90 439.4 298.9)">G6</text>
<text x="442" y="298.5" transform="rotate(-90 442 298.5)">F7</text>
<text x="447" y="298.8" transform="rotate(-90 447 298.8)">H8</text>
<text x="274.1" y="304">5pF</text>
<text x="468.7" y="305.8">TP23</text>
<text x="136.4" y="310.1" transform="rotate(-90 136.4 310.1)">39pF</text>
<text x="144" y="310.1" transform="rotate(-90 144 310.1)">39pF</text>
<text x="274.1" y="311.7">5pF</text>
<text x="308" y="307.1">100R</text>
<text x="322.5" y="306.6">RA007</text>
<text x="375.7" y="306.6">20pF</text>
<text x="436.2" y="307.4" transform="rotate(-90 436.2 307.4)">RA029</text>
<text x="493" y="311.7">[10]</text>
<text x="308" y="314.7">100R</text>
<text x="322.5" y="314.3">RA008</text>
<text x="401.4" y="315">1</text>
<text x="479" y="312.4">SWIO</text>
<text x="479.1" y="317.8">VOUT_SIM</text>
<text x="391" y="319.5">2</text>
<text x="406.7" y="322.4" transform="rotate(-90 406.7 322.4)">XA001</text>
<text x="436.6" y="320.7" transform="rotate(-90 436.6 320.7)">0R</text>
<text x="478.9" y="323.1">VSIM_NFC</text>
<text x="479" y="320.3">VRFID_1P8</text>
<text x="391" y="324.6">4</text>
<text x="478.8" y="328.7">VSTELL</text>
<text x="479.2" y="325.6">VRFID_1P2</text>
<text x="399.5" y="331.8">3</text>
<text x="406.5" y="334.7" transform="rotate(-90 406.5 334.7)">13.56MHz</text>
<text x="478.8" y="331.5">RFID_AVDD</text>
<text x="375.7" y="337.1">20pF</text>
<text x="426.7" y="339.6" transform="rotate(-90 426.7 339.6)">CA018</text>
<text x="431.3" y="348" transform="rotate(-90 431.3 348)">1uF</text>
<text x="438.9" y="348" transform="rotate(-90 438.9 348)">1uF</text>
<text x="446.5" y="348" transform="rotate(-90 446.5 348)">100nF</text>
<text x="454.2" y="348" transform="rotate(-90 454.2 348)">1uF</text>
<text x="461.8" y="348" transform="rotate(-90 461.8 348)">1uF</text>
<text x="426.3" y="348.5" transform="rotate(-90 426.3 348.5)">22uF</text>
</g>
<g font-size="2.3">
<text x="783.6" y="29.2">REVISION RECORD</text>
<text x="755.6" y="34.3">LTR</text>
<text x="778.5" y="34.3">ECO NO:</text>
<text x="807.7" y="34.3">APPROVED:</text>
<text x="827.5" y="34.3">DATE:</text>
<text x="457.5" y="166.6">CA024</text>
<text x="648.6" y="162.6">CA025</text>
<text x="457.5" y="174.3">CA023</text>
<text x="727.3" y="175.3">CA026</text>
<text x="221.2" y="240.3">CA004</text>
<text x="342.9" y="242.9" transform="rotate(-90 342.9 242.9)">CA001</text>
<text x="151.4" y="248.7" transform="rotate(-90 151.4 248.7)">CA008</text>
<text x="166.6" y="248.7" transform="rotate(-90 166.6 248.7)">CA006</text>
<text x="238.8" y="258.2" transform="rotate(-90 238.8 258.2)">CA002</text>
<text x="322.8" y="268.2">CA011</text>
<text x="151.4" y="271.5" transform="rotate(-90 151.4 271.5)">CA009</text>
<text x="166.6" y="271.5" transform="rotate(-90 166.6 271.5)">CA007</text>
<text x="238.8" y="278.5" transform="rotate(-90 238.8 278.5)">CA003</text>
<text x="221.2" y="283.5">CA005</text>
<text x="136.2" y="299.5" transform="rotate(-90 136.2 299.5)">CA017</text>
<text x="143.8" y="299.5" transform="rotate(-90 143.8 299.5)">CA016</text>
<text x="284.7" y="296.2">CA010</text>
<text x="284.7" y="303.8">CA012</text>
<text x="284.7" y="311.4">CA013</text>
<text x="386.3" y="306.3">CA014</text>
<text x="386.3" y="336.8">CA015</text>
<text x="430.8" y="340.1" transform="rotate(-90 430.8 340.1)">CA019</text>
<text x="438.4" y="340.1" transform="rotate(-90 438.4 340.1)">CA020</text>
<text x="446" y="340.1" transform="rotate(-90 446 340.1)">CA027</text>
<text x="453.7" y="340.1" transform="rotate(-90 453.7 340.1)">CA021</text>
<text x="461.3" y="340.1" transform="rotate(-90 461.3 340.1)">CA022</text>
<text x="712.2" y="487.7">COMPANY:</text>
<text x="712.2" y="500.4">TITLE:</text>
<text x="648.7" y="509.3">DRAWN:</text>
<text x="686.8" y="509.3">DATED:</text>
<text x="648.7" y="519.4">CHECKED:</text>
<text x="686.8" y="519.4">DATED:</text>
<text x="722.6" y="520.7">CODE:</text>
<text x="746.8" y="520.7">SIZE:</text>
<text x="783.6" y="520.7">DRAWING NO:</text>
<text x="828" y="520.7">REV:</text>
<text x="648.7" y="529.6">QUALITY CONTROL:</text>
<text x="686.8" y="529.6">DATED:</text>
<text x="648.7" y="539.8">RELEASED:</text>
<text x="686.8" y="539.8">DATED:</text>
<text x="712.5" y="543.6">SCALE:</text>
<text x="793.7" y="543.6">SHEET:</text>
<text x="804" y="543.6">OF</text>
</g>
<text font-size="2.2" x="393.7" y="222.8">UA001</text>
</svg>
